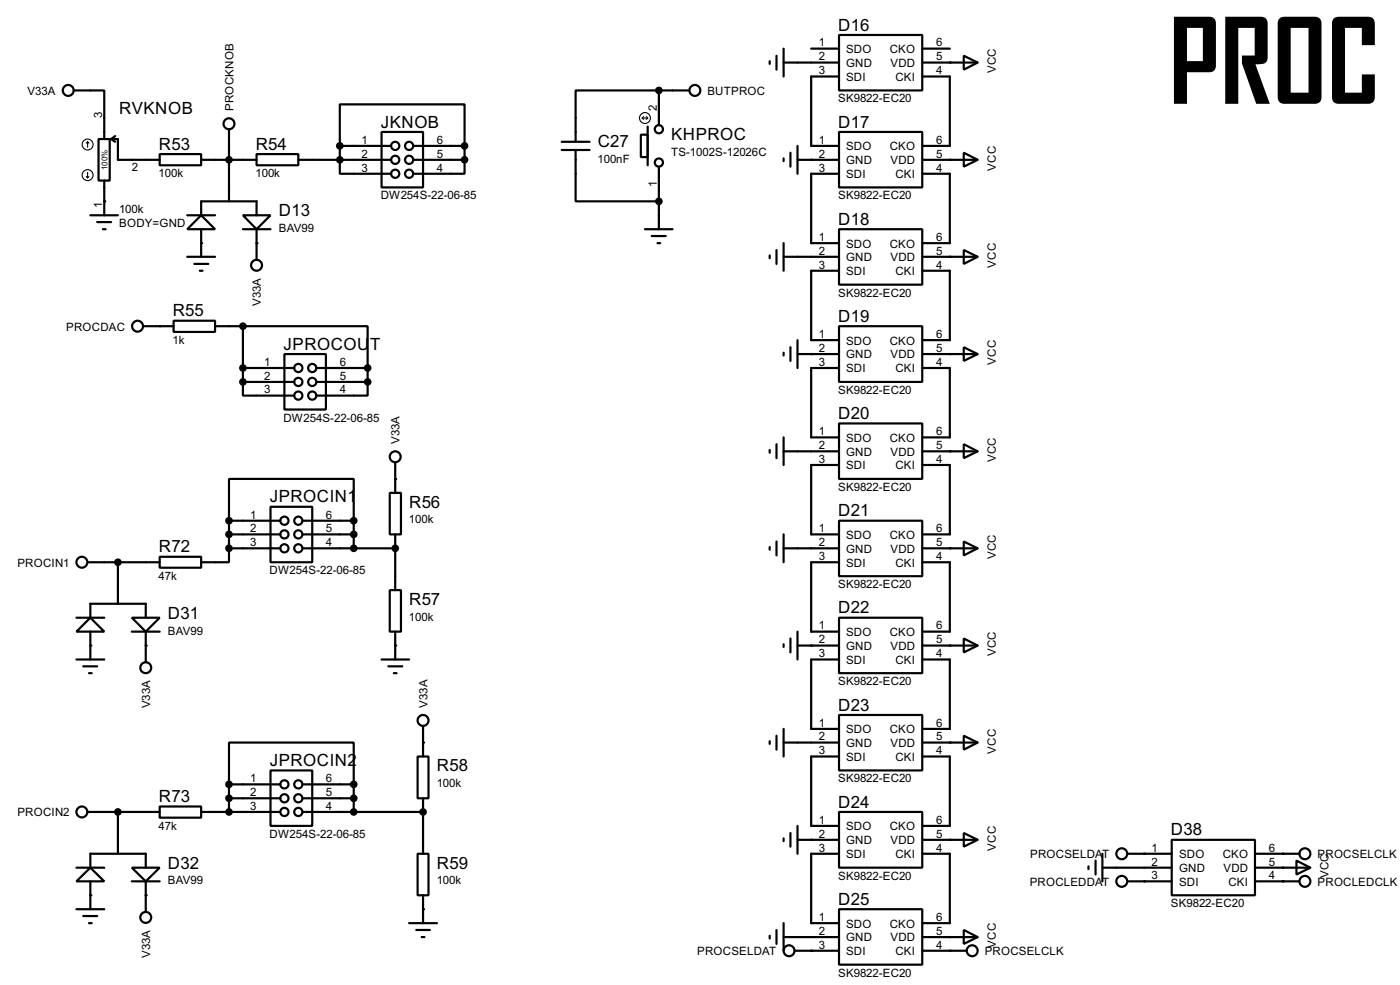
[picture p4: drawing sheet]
<svg xmlns="http://www.w3.org/2000/svg" width="256mm" height="180mm" viewBox="0 0 256 180" stroke-linecap="round" stroke-linejoin="round" font-family="sans-serif">
<g fill="#000">
<circle cx="174" cy="11.5" r=".2"/>
<circle cx="19.1" cy="36.9" r=".2"/>
<circle cx="148.6" cy="29.3" r=".2"/>
<circle cx="174" cy="29.3" r=".2"/>
<circle cx="29.3" cy="59.7" r=".2"/>
<circle cx="36.9" cy="44.5" r=".2"/>
<circle cx="47" cy="44.5" r=".2"/>
<circle cx="174" cy="47" r=".2"/>
<circle cx="148.6" cy="64.8" r=".2"/>
<circle cx="174" cy="64.8" r=".2"/>
<circle cx="72.4" cy="87.7" r=".2"/>
<circle cx="174" cy="82.6" r=".2"/>
<circle cx="16.6" cy="118.2" r=".2"/>
<circle cx="26.7" cy="118.2" r=".2"/>
<circle cx="72.4" cy="118.2" r=".2"/>
<circle cx="72.4" cy="100.4" r=".2"/>
<circle cx="148.6" cy="118.2" r=".2"/>
<circle cx="174" cy="118.2" r=".2"/>
<circle cx="174" cy="100.4" r=".2"/>
<circle cx="77.5" cy="135.9" r=".2"/>
<circle cx="174" cy="135.9" r=".2"/>
<circle cx="77.5" cy="148.6" r=".2"/>
<circle cx="148.6" cy="153.7" r=".2"/>
<circle cx="174" cy="153.7" r=".2"/>
<circle cx="209.6" cy="156.3" r=".2"/>
<circle cx="235" cy="158.8" r=".2"/>
<circle cx="235" cy="156.3" r=".2"/>
<circle cx="16.6" cy="163.9" r=".2"/>
<circle cx="26.7" cy="163.9" r=".2"/>
<circle cx="77.5" cy="166.4" r=".2"/>
<circle cx="148.6" cy="174" r=".2"/>
<circle cx="174" cy="174" r=".2"/>
<circle cx="174" cy="171.5" r=".2"/>
<circle cx="209.6" cy="161.3" r=".2"/>
<circle cx="235" cy="161.3" r=".2"/>
</g>
<g fill="none" stroke="#000" stroke-width=".4">
<path d="M13.5 16.6h5.6v8.9M120.7 16.6h-15.2v9.4M120.7 16.6v6.3M120.7 16.6h5.6M141 11.2v.5M142.3 10.2v2.6M143.6 11.5h10.1M143.6 8.9v5.1M148.6 8.9h5.1M153.7 6.4h15.3v10.2h-15.3zM153.7 14h-5.1v12.7h5.1M169 14h5v12.7h-5"/>
<path d="M169 11.5h10.1M169 8.9h5M176.6 10.2l2.5 1.3-2.5 1.3zM16.6 39.4h5M18.1 25.5h2v7.6h-2zM19.1 33.1v6.3M20.4 25.5h1.2v3.8h7.7M20.4 25.5l.7 .5M21.1 24.9l-.7 .6M29.3 28.2h7.6v2.1h-7.6zM34.3 39.4h5.1M36.9 39.4l2.5 2.6h-5.1z"/>
<path d="M36.9 29.3h10.1M36.9 39.4v-2.5h10.1v2.5M42 23.7v13.2M44.5 39.4h5.1l-2.6 2.6zM47 28.2h7.7v2.1h-7.7zM54.7 29.3h17M62.3 26.7v5.1h9.4M62.3 26.7v-7.6h22.8v7.6M62.3 26.7h9.4M69.9 24.2h7.6v10.1h-7.6zM75.7 29.3h9.4M75.7 26.7h9.4"/>
<path d="M85.1 29.3v2.5h-9.4M85.1 26.7v2.6M102.9 26h5.1M102.9 27.5h5.1M105.5 27.5v9.4h15.2M117.4 24.7h1.3v4.1h-1.3zM118.7 23.2v7.1M120.7 30.5v11.5M143.6 29v.5M144.8 28v2.5M146.1 29.3h7.6M146.1 26.7v5.1"/>
<path d="M153.7 24.2h15.3v10.1h-15.3zM153.7 31.8h-5.1v12.7h5.1M169 29.3h10.1M169 31.8h5v12.7h-5M176.6 28l2.5 1.3-2.5 1.2zM17.8 40.7h2.6M18.9 42h.5M26.2 59.7h5.6M31.8 58.7h7.6v2.1h-7.6zM34.3 47h5.1M35.6 48.3h2.6M36.6 49.6h.5"/>
<path d="M36.9 42v5M39.4 59.7h5.1M44.5 59.7h22.9v7.7M44.5 59.7v10.2M44.5 42h5.1M47 42v5.6M118.2 42h5M119.4 43.2h2.6M120.5 44.5h.5M141 46.8v.5M142.3 45.8v2.5M143.6 47h10.1"/>
<path d="M143.6 44.5v5.1M153.7 42h15.3v10.1h-15.3zM153.7 59.7h15.3v10.2h-15.3zM153.7 49.6h-5.1v12.7h5.1M169 49.6h5v12.7h-5M169 47h10.1M176.6 45.8l2.5 1.2-2.5 1.3zM44.5 69.9v2.5h9.4M44.5 69.9h9.4M44.5 67.4h9.4M52.1 64.8h7.6v10.2h-7.6zM58 69.9h9.4"/>
<path d="M58 67.4h9.4M67.4 69.9v2.5h-9.4M67.4 67.4v2.5M143.6 64.6v.5M144.8 63.6v2.5M146.1 62.3v5.1M146.1 64.8h7.6M153.7 77.5h15.3v10.2h-15.3zM153.7 67.4h-5.1v12.7h5.1M169 67.4h5v12.7h-5M169 64.8h10.1M176.6 63.6l2.5 1.2-2.5 1.3z"/>
<path d="M42 95.3v-7.6h22.8v7.6M42 95.3v5.1M42 97.8h9.4M42 95.3h9.4M49.6 92.8h7.6v10.1h-7.6zM55.4 97.8h9.4M55.4 95.3h9.4M64.8 95.3v5.1M71.4 90.2h2.1v7.6h-2.1zM72.4 84.6v5.6M72.4 97.8v10.2M141 82.4v.5"/>
<path d="M142.3 81.3v2.6M142.3 99.1v2.6M143.6 82.6h10.1M143.6 80.1v5M143.6 97.8v5.1M153.7 95.3h15.3v10.2h-15.3zM153.7 85.1h-5.1v12.7h5.1M169 85.1h5v12.7h-5M169 82.6h10.1M176.6 81.3l2.5 1.3-2.5 1.3zM176.6 99.1l2.5 1.3-2.5 1.3zM14 113.1h5.1"/>
<path d="M16.1 102.9h13.2M16.6 113.1l2.5 2.5h-5.1zM16.6 113.1v-2.6h10.1v2.6M16.6 115.6v5.1M21.6 102.9v7.6M24.2 113.1h5.1l-2.6 2.5zM24.2 115.6h5.1M26.7 115.6v5.6M29.3 101.9h7.6v2h-7.6zM42 100.4v2.5h-5.1M42 100.4h9.4M55.4 100.4h17"/>
<path d="M71.4 108h2.1v7.6h-2.1zM72.4 115.6v5.1M141 100.1v.5M143.6 100.4h10.1M143.6 117.9v.5M144.8 116.9v2.5M146.1 115.6v5.1M146.1 118.2h7.6M153.7 113.1h15.3v10.1h-15.3zM153.7 102.9h-5.1v12.7h5.1M169 102.9h5v12.7h-5M169 100.4h10.1"/>
<path d="M169 118.2h10.1M176.6 116.9l2.5 1.3-2.5 1.2zM14 120.7h5.1M15.3 122h2.5M16.3 123.2h.5M69.9 120.7h5.1M71.2 122h2.5M72.2 123.2h.5M76.5 138.5h2v7.6h-2zM77.5 132.9v5.6M141 135.7v.5M142.3 134.7v2.5"/>
<path d="M143.6 135.9h10.1M143.6 133.4v5.1M153.7 130.9h15.3v10.1h-15.3zM153.7 120.7h-5.1v12.7h5.1M153.7 138.5h-5.1v12.7h5.1M169 120.7h5v12.7h-5M169 138.5h5v12.7h-5M169 135.9h10.1M176.6 134.7l2.5 1.2-2.5 1.3zM14 158.8h5.1M16.1 148.6h13.2M16.6 158.8v-2.5h10.1v2.5"/>
<path d="M21.6 148.6v7.7M24.2 158.8h5.1l-2.6 2.5zM29.3 147.6h7.6v2.1h-7.6zM36.9 148.6h14.5M42 143.6v-7.7h22.8v7.7M42 143.6v5M42 146.1h9.4M42 143.6h9.4M49.6 141h7.6v10.2h-7.6zM55.4 146.1h9.4M55.4 143.6h9.4M55.4 148.6h22.1"/>
<path d="M64.8 143.6v5M76.5 156.3h2v7.6h-2zM77.5 146.1v10.2M143.6 153.5v.5M144.8 152.5v2.5M146.1 151.2v5.1M146.1 153.7h7.6M153.7 148.6h15.3v10.2h-15.3zM153.7 156.3h-5.1v12.7h5.1M169 156.3h5v12.7h-5M169 153.7h10.1M176.6 152.5l2.5 1.2-2.5 1.3z"/>
<path d="M199.4 158.6v.5M200.7 157.5v2.6M202 158.8h12.7M202 156.3v5M206.6 156.3h8.1M214.7 153.7h15.2v10.2h-15.2zM229.9 158.8h10.2M229.9 156.3h8.2M237.5 157.5l2.6 1.3-2.6 1.3zM14 161.3l2.6-2.5 2.5 2.5zM14 166.4h5.1M15.3 167.7h2.5"/>
<path d="M16.3 169h.5M16.6 161.3v5.1M24.2 161.3h5.1M26.7 161.3v5.6M75 169h5.1M76.3 170.2h2.5M77.3 171.5h.5M77.5 163.9v5.1M141 171.3v.5M142.3 170.2v2.6M143.6 171.5h10.1M143.6 169v5"/>
<path d="M145.6 174h8.1M153.7 166.4h15.3v10.2h-15.3zM169 171.5h10.1M169 174h8.1M176.6 170.2l2.5 1.3-2.5 1.3zM206.6 161.3h8.1M229.9 161.3h8.2"/>
<circle cx="12.5" cy="16.6" r="1"/>
<circle cx="127.3" cy="16.6" r="1"/>
<circle cx="41.9" cy="22.7" r="1"/>
<circle cx="72.4" cy="29.3" r=".75"/>
<circle cx="72.4" cy="26.7" r=".75"/>
<circle cx="72.4" cy="31.8" r=".75"/>
<circle cx="74.9" cy="29.3" r=".75"/>
<circle cx="74.9" cy="26.7" r=".75"/>
<circle cx="74.9" cy="31.8" r=".75"/>
<circle cx="120.7" cy="29.8" r=".75"/>
<circle cx="120.7" cy="23.7" r=".75"/>
<circle cx="25.2" cy="59.7" r="1"/>
<circle cx="47" cy="48.6" r="1"/>
<circle cx="54.6" cy="72.4" r=".75"/>
<circle cx="54.6" cy="67.4" r=".75"/>
<circle cx="54.6" cy="69.9" r=".75"/>
<circle cx="57.2" cy="69.9" r=".75"/>
<circle cx="57.2" cy="67.4" r=".75"/>
<circle cx="57.2" cy="72.4" r=".75"/>
<circle cx="52.1" cy="97.8" r=".75"/>
<circle cx="52.1" cy="95.3" r=".75"/>
<circle cx="54.6" cy="95.3" r=".75"/>
<circle cx="54.6" cy="97.8" r=".75"/>
<circle cx="72.4" cy="83.6" r="1"/>
<circle cx="15" cy="102.9" r="1"/>
<circle cx="52.1" cy="100.4" r=".75"/>
<circle cx="54.6" cy="100.4" r=".75"/>
<circle cx="26.7" cy="122.2" r="1"/>
<circle cx="77.5" cy="131.9" r="1"/>
<circle cx="15" cy="148.6" r="1"/>
<circle cx="52.1" cy="143.6" r=".75"/>
<circle cx="52.1" cy="148.6" r=".75"/>
<circle cx="52.1" cy="146.1" r=".75"/>
<circle cx="54.6" cy="143.6" r=".75"/>
<circle cx="54.6" cy="146.1" r=".75"/>
<circle cx="54.6" cy="148.6" r=".75"/>
<circle cx="205.5" cy="156.3" r="1"/>
<circle cx="239" cy="156.3" r="1"/>
<circle cx="26.7" cy="167.9" r="1"/>
<circle cx="144.5" cy="174" r="1"/>
<circle cx="178.1" cy="174" r="1"/>
<circle cx="205.5" cy="161.3" r="1"/>
<circle cx="239" cy="161.3" r="1"/>
</g>
<g fill="none" stroke="#000" stroke-width=".2">
<path d="M15.8 32.3l.3 .3M16.1 26l-.3 .2M16.1 26l.2 .2M16.1 26v1M16.1 31.6v1M16.3 32.3l-.2 .3M117.7 21.6h1M117.7 21.6l.2 .3M117.9 21.4l-.2 .2M118.4 21.4l.3 .2M118.7 21.6l-.3 .3"/>
<circle cx="16" cy="26.5" r="1"/>
<circle cx="16" cy="32.1" r="1"/>
<circle cx="118.1" cy="21.6" r="1"/>
</g>
<g fill="#000" stroke="#000" stroke-width=".4">
<circle cx="120.7" cy="16.6" r=".5"/>
<circle cx="41.9" cy="29.3" r=".5"/>
<circle cx="62.2" cy="29.3" r=".5"/>
<circle cx="62.2" cy="26.7" r=".5"/>
<circle cx="85.1" cy="26.7" r=".5"/>
<circle cx="85.1" cy="29.3" r=".5"/>
<circle cx="120.7" cy="36.9" r=".5"/>
<circle cx="44.5" cy="59.7" r=".5"/>
<circle cx="44.5" cy="67.4" r=".5"/>
<circle cx="44.5" cy="69.9" r=".5"/>
<circle cx="67.3" cy="69.9" r=".5"/>
<circle cx="67.3" cy="67.4" r=".5"/>
<circle cx="41.9" cy="95.3" r=".5"/>
<circle cx="41.9" cy="97.8" r=".5"/>
<circle cx="64.8" cy="95.3" r=".5"/>
<circle cx="64.8" cy="97.8" r=".5"/>
<circle cx="21.6" cy="102.9" r=".5"/>
<circle cx="41.9" cy="100.4" r=".5"/>
<circle cx="64.8" cy="100.4" r=".5"/>
<circle cx="72.4" cy="100.4" r=".5"/>
<circle cx="21.6" cy="148.6" r=".5"/>
<circle cx="41.9" cy="143.6" r=".5"/>
<circle cx="41.9" cy="148.6" r=".5"/>
<circle cx="41.9" cy="146.1" r=".5"/>
<circle cx="64.8" cy="143.6" r=".5"/>
<circle cx="64.8" cy="146.1" r=".5"/>
<circle cx="64.8" cy="148.6" r=".5"/>
<circle cx="77.5" cy="148.6" r=".5"/>
</g>
<text font-size="24.3" x="214.1" y="19">PROC</text>
<g font-size="3.5">
<text x="153.6" y="5.6">D16</text>
<text x="21.9" y="20.8">RVKNOB</text>
<text x="69.8" y="23.3">JKNOB</text>
<text x="153.6" y="23.3">D17</text>
<text x="29.1" y="27.4">R53</text>
<text x="46.9" y="27.4">R54</text>
<text x="109.5" y="26.8">C27</text>
<text x="123" y="25.6">KHPROC</text>
<text x="51.1" y="39.5">D13</text>
<text x="153.6" y="41.2">D18</text>
<text x="31.7" y="57.9">R55</text>
<text x="153.6" y="58.9">D19</text>
<text x="52" y="64">JPROCOU</text>
<text x="67.8" y="64">T</text>
<text x="153.6" y="76.7">D20</text>
<text x="49.4" y="92">JPROCIN1</text>
<text x="75" y="92.9">R56</text>
<text x="153.6" y="94.5">D21</text>
<text x="29.1" y="101.1">R72</text>
<text x="30.8" y="113.2">D31</text>
<text x="75" y="110.7">R57</text>
<text x="153.6" y="112.3">D22</text>
<text x="153.6" y="130.1">D23</text>
<text x="49.4" y="140.2">JPROCIN2</text>
<text x="80.1" y="141.2">R58</text>
<text x="29.1" y="146.8">R73</text>
<text x="153.6" y="147.8">D24</text>
<text x="214.5" y="152.9">D38</text>
<text x="30.8" y="159">D32</text>
<text x="80.1" y="159">R59</text>
<text x="153.6" y="165.6">D25</text>
</g>
<g font-size="2.4">
<text x="150" y="8.5">1</text>
<text x="150" y="11.1">2</text>
<text x="155" y="9.7">SDO</text>
<text x="163" y="9.7">CKO</text>
<text x="171.5" y="11.1">5</text>
<text x="171.5" y="8.5">6</text>
<text x="5" y="17.3">V33A</text>
<text x="129.6" y="17.3">BUTPROC</text>
<text x="150" y="13.6">3</text>
<text x="155" y="12.3">GND</text>
<text x="155" y="14.8">SDI</text>
<text x="163.1" y="12.3">VDD</text>
<text x="164" y="14.8">CKI</text>
<text x="171.5" y="13.6">4</text>
<text x="182.5" y="13.4" transform="rotate(-90 182.5 13.4)">VCC</text>
<text x="18.7" y="21.6" transform="rotate(-90 18.7 21.6)">3</text>
<text x="42.8" y="20.3" transform="rotate(-90 42.8 20.3)">PROCKNOB</text>
<text x="120.3" y="20.3" transform="rotate(-90 120.3 20.3)">2</text>
<text x="153.5" y="18.7">SK9822-EC20</text>
<text x="66.2" y="26.3">1</text>
<text x="66.2" y="28.9">2</text>
<text x="80.1" y="26.3">6</text>
<text x="80.1" y="28.9">5</text>
<text x="109.5" y="29.8">100nF</text>
<text x="122.9" y="28.5">TS-1002S-12026C</text>
<text x="150" y="26.3">1</text>
<text x="150" y="28.9">2</text>
<text x="155" y="27.5">SDO</text>
<text x="163" y="27.5">CKO</text>
<text x="171.5" y="28.9">5</text>
<text x="171.5" y="26.3">6</text>
<text x="24.2" y="31.2">2</text>
<text x="29.1" y="32.5">100k</text>
<text x="46.8" y="32.5">100k</text>
<text x="66.2" y="31.4">3</text>
<text x="80.1" y="31.4">4</text>
<text x="120.3" y="34.2" transform="rotate(-90 120.3 34.2)">1</text>
<text x="150" y="31.4">3</text>
<text x="155" y="30">GND</text>
<text x="155" y="32.6">SDI</text>
<text x="163.1" y="30">VDD</text>
<text x="164" y="32.6">CKI</text>
<text x="171.5" y="31.4">4</text>
<text x="182.5" y="31.2" transform="rotate(-90 182.5 31.2)">VCC</text>
<text x="18.7" y="38" transform="rotate(-90 18.7 38)">1</text>
<text x="21.8" y="39.1">100k</text>
<text x="21.8" y="41.6">BODY=GND</text>
<text x="69.7" y="36.5">DW254S-22-06-85</text>
<text x="153.5" y="36.5">SK9822-EC20</text>
<text x="51.1" y="42.5">BAV99</text>
<text x="150" y="44.1">1</text>
<text x="150" y="46.6">2</text>
<text x="155" y="45.3">SDO</text>
<text x="155" y="47.8">GND</text>
<text x="163" y="45.3">CKO</text>
<text x="163.1" y="47.8">VDD</text>
<text x="171.5" y="46.6">5</text>
<text x="171.5" y="44.1">6</text>
<text x="150" y="49.2">3</text>
<text x="155" y="50.4">SDI</text>
<text x="164" y="50.4">CKI</text>
<text x="171.5" y="49.2">4</text>
<text x="182.5" y="49" transform="rotate(-90 182.5 49)">VCC</text>
<text x="47.8" y="56" transform="rotate(-90 47.8 56)">V33A</text>
<text x="153.5" y="54.3">SK9822-EC20</text>
<text x="12.1" y="60.5">PROCDAC</text>
<text x="31.6" y="63">1k</text>
<text x="150" y="61.9">1</text>
<text x="150" y="64.4">2</text>
<text x="155" y="63.1">SDO</text>
<text x="155" y="65.6">GND</text>
<text x="163" y="63.1">CKO</text>
<text x="163.1" y="65.6">VDD</text>
<text x="171.5" y="64.4">5</text>
<text x="171.5" y="61.9">6</text>
<text x="48.4" y="67">1</text>
<text x="48.4" y="69.5">2</text>
<text x="48.4" y="72">3</text>
<text x="62.3" y="67">6</text>
<text x="62.3" y="69.5">5</text>
<text x="62.3" y="72">4</text>
<text x="150" y="67">3</text>
<text x="155" y="68.1">SDI</text>
<text x="164" y="68.1">CKI</text>
<text x="171.5" y="67">4</text>
<text x="182.5" y="66.8" transform="rotate(-90 182.5 66.8)">VCC</text>
<text x="51.9" y="77.2">DW254S-22-06-85</text>
<text x="153.5" y="72.1">SK9822-EC20</text>
<text x="73.2" y="81.3" transform="rotate(-90 73.2 81.3)">V33A</text>
<text x="150" y="79.7">1</text>
<text x="150" y="82.2">2</text>
<text x="155" y="80.8">SDO</text>
<text x="155" y="83.4">GND</text>
<text x="163" y="80.8">CKO</text>
<text x="163.1" y="83.4">VDD</text>
<text x="171.5" y="82.2">5</text>
<text x="171.5" y="79.7">6</text>
<text x="150" y="84.7">3</text>
<text x="153.5" y="89.9">SK9822-EC20</text>
<text x="155" y="85.9">SDI</text>
<text x="164" y="85.9">CKI</text>
<text x="171.5" y="84.7">4</text>
<text x="182.5" y="84.6" transform="rotate(-90 182.5 84.6)">VCC</text>
<text x="45.9" y="94.9">1</text>
<text x="59.7" y="94.9">6</text>
<text x="74.9" y="95.8">100k</text>
<text x="45.9" y="97.4">2</text>
<text x="45.9" y="100">3</text>
<text x="59.7" y="97.4">5</text>
<text x="59.7" y="100">4</text>
<text x="150" y="97.4">1</text>
<text x="150" y="100">2</text>
<text x="155" y="98.6">SDO</text>
<text x="155" y="101.2">GND</text>
<text x="163" y="98.6">CKO</text>
<text x="163.1" y="101.2">VDD</text>
<text x="171.5" y="100">5</text>
<text x="171.5" y="97.4">6</text>
<text x="3.2" y="103.7">PROCIN1</text>
<text x="29.1" y="106.1">47k</text>
<text x="49.4" y="105.1">DW254S-22-06-85</text>
<text x="150" y="102.5">3</text>
<text x="153.5" y="107.7">SK9822-EC20</text>
<text x="155" y="103.7">SDI</text>
<text x="164" y="103.7">CKI</text>
<text x="171.5" y="102.5">4</text>
<text x="182.5" y="102.3" transform="rotate(-90 182.5 102.3)">VCC</text>
<text x="74.9" y="113.6">100k</text>
<text x="30.7" y="116.2">BAV99</text>
<text x="150" y="115.2">1</text>
<text x="150" y="117.8">2</text>
<text x="155" y="116.4">SDO</text>
<text x="155" y="119">GND</text>
<text x="163" y="116.4">CKO</text>
<text x="163.1" y="119">VDD</text>
<text x="171.5" y="117.8">5</text>
<text x="171.5" y="115.2">6</text>
<text x="150" y="120.3">3</text>
<text x="153.5" y="125.4">SK9822-EC20</text>
<text x="155" y="121.5">SDI</text>
<text x="164" y="121.5">CKI</text>
<text x="171.5" y="120.3">4</text>
<text x="182.5" y="120.1" transform="rotate(-90 182.5 120.1)">VCC</text>
<text x="27.5" y="129.7" transform="rotate(-90 27.5 129.7)">V33A</text>
<text x="78.3" y="129.5" transform="rotate(-90 78.3 129.5)">V33A</text>
<text x="150" y="133">1</text>
<text x="150" y="135.5">2</text>
<text x="155" y="134.2">SDO</text>
<text x="155" y="136.7">GND</text>
<text x="163" y="134.2">CKO</text>
<text x="163.1" y="136.7">VDD</text>
<text x="171.5" y="135.5">5</text>
<text x="171.5" y="133">6</text>
<text x="182.5" y="137.9" transform="rotate(-90 182.5 137.9)">VCC</text>
<text x="45.9" y="143.2">1</text>
<text x="59.7" y="143.2">6</text>
<text x="150" y="138.1">3</text>
<text x="153.5" y="143.2">SK9822-EC20</text>
<text x="155" y="139.3">SDI</text>
<text x="164" y="139.3">CKI</text>
<text x="171.5" y="138.1">4</text>
<text x="3.2" y="149.4">PROCIN2</text>
<text x="45.9" y="145.7">2</text>
<text x="45.9" y="148.2">3</text>
<text x="59.7" y="145.7">5</text>
<text x="59.7" y="148.2">4</text>
<text x="80" y="144.1">100k</text>
<text x="29.1" y="151.9">47k</text>
<text x="49.4" y="153.4">DW254S-22-06-85</text>
<text x="150" y="150.8">1</text>
<text x="150" y="153.3">2</text>
<text x="150" y="155.9">3</text>
<text x="155" y="152">SDO</text>
<text x="155" y="154.5">GND</text>
<text x="163" y="152">CKO</text>
<text x="163.1" y="154.5">VDD</text>
<text x="171.5" y="155.9">4</text>
<text x="171.5" y="153.3">5</text>
<text x="171.5" y="150.8">6</text>
<text x="182.4" y="155.7" transform="rotate(-90 182.4 155.7)">VCC</text>
<text x="211" y="155.9">1</text>
<text x="232.5" y="155.9">6</text>
<text x="30.7" y="161.9">BAV99</text>
<text x="80" y="161.9">100k</text>
<text x="153.5" y="161">SK9822-EC20</text>
<text x="155" y="157.1">SDI</text>
<text x="164" y="157.1">CKI</text>
<text x="188.7" y="157.1">PROCSELDAT</text>
<text x="211" y="158.4">2</text>
<text x="211" y="160.9">3</text>
<text x="216" y="157.1">SDO</text>
<text x="216" y="159.6">GND</text>
<text x="224" y="157.1">CKO</text>
<text x="224.1" y="159.6">VDD</text>
<text x="232.5" y="160.9">4</text>
<text x="232.5" y="158.4">5</text>
<text x="241.4" y="157.1">PROCSELCLK</text>
<text x="243.4" y="160.8" transform="rotate(-90 243.4 160.8)">VCC</text>
<text x="188.6" y="162.1">PROCLEDDAT</text>
<text x="214.5" y="166.1">SK9822-EC20</text>
<text x="216" y="162.1">SDI</text>
<text x="225" y="162.1">CKI</text>
<text x="241.4" y="162.1">PROCLEDCLK</text>
<text x="150" y="168.6">1</text>
<text x="150" y="171.1">2</text>
<text x="150" y="173.6">3</text>
<text x="155" y="169.8">SDO</text>
<text x="155" y="172.3">GND</text>
<text x="163" y="169.8">CKO</text>
<text x="163.1" y="172.3">VDD</text>
<text x="171.5" y="173.6">4</text>
<text x="171.5" y="171.1">5</text>
<text x="171.5" y="168.6">6</text>
<text x="182.4" y="173.5" transform="rotate(-90 182.4 173.5)">VCC</text>
<text x="27.5" y="175.4" transform="rotate(-90 27.5 175.4)">V33A</text>
<text x="127.7" y="174.8">PROCSELDAT</text>
<text x="153.5" y="178.8">SK9822-EC20</text>
<text x="155" y="174.8">SDI</text>
<text x="164" y="174.8">CKI</text>
<text x="180.4" y="174.8">PROCSELCLK</text>
</g>
<text font-size="1.7" x="19.7" y="31.1" transform="rotate(-90 19.7 31.1)">100%</text>
</svg>
